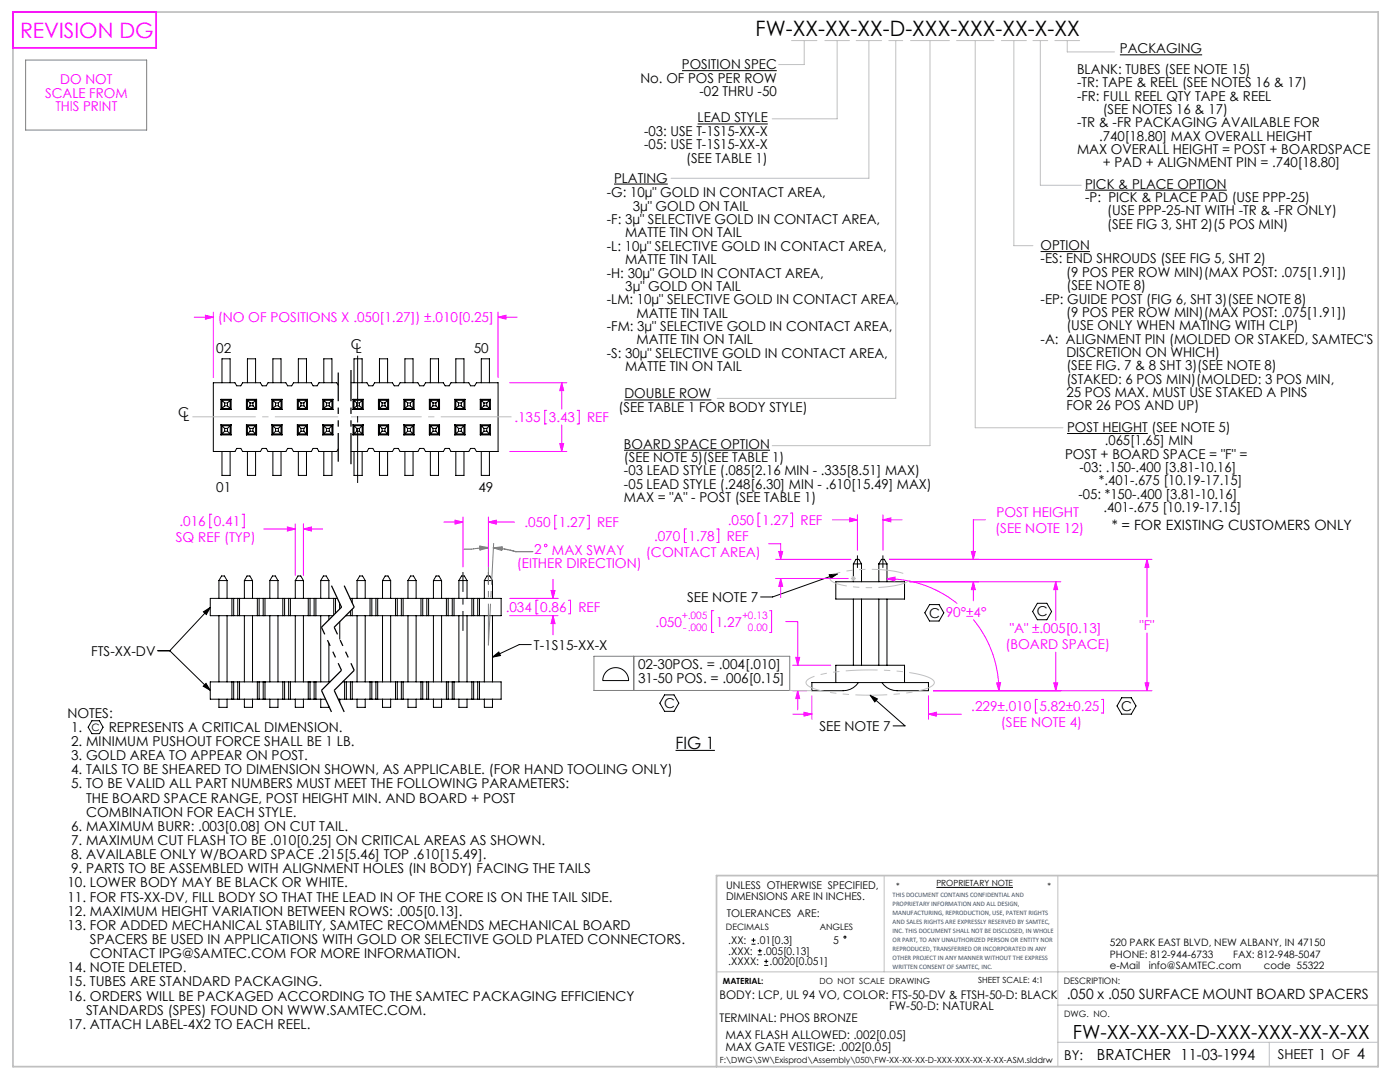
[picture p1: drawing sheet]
<svg xmlns="http://www.w3.org/2000/svg" width="279mm" height="216mm" viewBox="0 0 279 216" stroke-linecap="round" stroke-linejoin="round" font-family="sans-serif">
<path d="M0 0h279.4v215.9h-279.4z" fill="none" stroke="#fff" stroke-width=".2"/>
<g fill="none" stroke="#000" stroke-width=".2">
<path d="M136.1 14.1h18.9M223.5 10.9h16.4M122.5 36.7h10.8M139.2 24.7h14M216.6 37.9h28.2M207.7 50.2h9.8M44.1 79.7h2M44.1 79.7l.7 .7M44.1 79.7v2M44.3 79.9h1.6v1.6h-1.6zM44.3 76.4v-4.8h1.6v4.8M46.1 79.7l-.7 .7"/>
<path d="M46.1 79.7v2M49.2 79.7h2M49.2 79.7l.7 .7M49.2 79.7v2M49.4 79.9h1.6v1.6h-1.6zM49.4 76.4v-4.8h1.6v4.8M51.2 79.7l-.7 .7M51.2 79.7v2M54.3 79.7h2M54.3 79.7l.7 .7M54.3 79.7v2M54.5 79.9h1.6v1.6h-1.6z"/>
<path d="M54.5 76.4v-4.8h1.6v4.8M56.3 79.7l-.7 .7M56.3 79.7v2M59.3 79.7h2.1M59.3 79.7l.8 .7M59.3 79.7v2M59.5 79.9h1.7v1.6h-1.7zM59.5 76.4v-4.8h1.7v4.8M61.4 79.7l-.8 .7M61.4 79.7v2M64.4 79.7h2M64.4 79.7l.7 .7"/>
<path d="M64.4 79.7v2M64.6 79.9h1.6v1.6h-1.6zM64.6 76.4v-4.8h1.6v4.8M66.4 79.7l-.7 .7M66.4 79.7v2M67.5 76.9l-.3-.5h-3.5l-.4 .6h-.8l-.4-.6h-3.5l-.4 .6h-.8l-.3-.6h-3.6l-.4 .6h-.8l-.3-.6h-3.6l-.3 .6h-.9l-.3-.6h-4.3v13.7h4.3l.3-.6h.9l.3 .6h3.6l.3-.6h.8l.4 .6h3.6l.3-.6h.8l.4 .6h3.5l.4-.6h.8l.4 .6h3.5l.3-.5M70 76.4h3.2l.4 .6h.8l.4-.6h3.5l.4 .6h.8l.3-.6h3.6l.4 .6h.8l.3-.6h3.6l.3 .6h.8l.4-.6h3.6l.3 .6h.8l.4-.6h4.3v13.7h-4.3l-.4-.6h-.8l-.3 .6h-3.6l-.4-.6h-.8l-.3 .6h-3.6l-.3-.6h-.8l-.4 .6h-3.6l-.3-.6h-.8l-.4 .6h-3.5l-.4-.6h-.8l-.4 .6h-3.2M70.4 79.7l.8 .7M70.4 79.7v2M70.4 79.7h2.1M70.6 76.4v-4.8h1.7v4.8M70.6 79.9h1.7v1.6h-1.7z"/>
<path d="M72.5 79.7l-.8 .7M72.5 79.7v2M75.5 79.7l.8 .7M75.5 79.7v2M75.5 79.7h2.1M75.7 79.9h1.7v1.6h-1.7zM75.7 76.4v-4.8h1.7v4.8M77.6 79.7l-.8 .7M77.6 79.7v2M80.6 79.7l.7 .7M80.6 79.7v2M80.6 79.7h2"/>
<path d="M80.8 79.9h1.6v1.6h-1.6zM80.8 76.4v-4.8h1.6v4.8M82.6 79.7l-.7 .7M82.6 79.7v2M85.7 79.7l.7 .7M85.7 79.7v2M85.7 79.7h2M85.9 76.4v-4.8h1.6v4.8M85.9 79.9h1.6v1.6h-1.6zM87.7 79.7l-.7 .7M87.7 79.7v2M90.8 79.7l.7 .7"/>
<path d="M90.8 79.7v2M90.8 79.7h2M91 79.9h1.6v1.6h-1.6zM91 76.4v-4.8h1.6v4.8M92.8 79.7l-.7 .7M92.8 79.7v2M95.8 79.7l.8 .7M95.8 79.7v2M95.8 79.7h2.1M96 79.9h1.7v1.6h-1.7zM96 76.4v-4.8h1.7v4.8M97.9 79.7l-.8 .7"/>
<path d="M97.9 79.7v2M124.6 79.8h17.4M44.1 86.8h2M44.1 84.8h2M44.1 81.7h2M44.1 84.8l.7 .7M44.1 84.8v2M44.3 85h1.6v1.6h-1.6zM44.3 90.1v4.8h1.6v-4.8M44.8 85.5h.6M44.8 86.1h.6M44.8 80.4h.6"/>
<path d="M44.8 81h.6M44.8 86.1l-.7 .7M44.8 81l-.7 .7M44.8 80.4v.6M44.8 85.5v.6M45.4 81l.7 .7M45.4 80.4v.6M45.4 85.5v.6M45.4 86.1l.7 .7M46.1 84.8l-.7 .7M46.1 84.8v2M49.2 86.8h2"/>
<path d="M49.2 84.8h2M49.2 81.7h2M49.2 84.8l.7 .7M49.2 84.8v2M49.4 85h1.6v1.6h-1.6zM49.4 90.1v4.8h1.6v-4.8M49.9 85.5h.6M49.9 86.1h.6M49.9 80.4h.6M49.9 81h.6M49.9 80.4v.6M49.9 85.5v.6"/>
<path d="M49.9 86.1l-.7 .7M49.9 81l-.7 .7M50.5 86.1l.7 .7M50.5 80.4v.6M50.5 85.5v.6M50.5 81l.7 .7M51.2 84.8l-.7 .7M51.2 84.8v2M54.3 86.8h2M54.3 84.8h2M54.3 81.7h2M54.3 84.8l.7 .7"/>
<path d="M54.3 84.8v2M54.5 85h1.6v1.6h-1.6zM54.5 90.1v4.8h1.6v-4.8M55 85.5h.6M55 86.1h.6M55 80.4h.6M55 81h.6M55 81l-.7 .7M55 80.4v.6M55 85.5v.6M55 86.1l-.7 .7M55.6 86.1l.7 .7"/>
<path d="M55.6 80.4v.6M55.6 85.5v.6M55.6 81l.7 .7M56.3 84.8l-.7 .7M56.3 84.8v2M59.3 86.8h2.1M59.3 84.8h2.1M59.3 81.7h2.1M59.3 84.8l.8 .7M59.3 84.8v2M59.5 85h1.7v1.6h-1.7zM59.5 90.1v4.8h1.7v-4.8"/>
<path d="M60.1 85.5h.5M60.1 86.1h.5M60.1 80.4h.5M60.1 81h.5M60.1 81l-.8 .7M60.1 86.1l-.8 .7M60.1 80.4v.6M60.1 85.5v.6M60.6 81l.8 .7M60.6 86.1l.8 .7M60.6 80.4v.6M60.6 85.5v.6"/>
<path d="M61.4 84.8l-.8 .7M61.4 84.8v2M64.4 86.8h2M64.4 84.8h2M64.4 81.7h2M64.4 84.8l.7 .7M64.4 84.8v2M64.6 85h1.6v1.6h-1.6zM64.6 90.1v4.8h1.6v-4.8M65.1 85.5h.6M65.1 86.1h.6M65.1 80.4h.6"/>
<path d="M65.1 81h.6M65.1 86.1l-.7 .7M65.1 80.4v.6M65.1 85.5v.6M65.1 81l-.7 .7M65.7 86.1l.7 .7M65.7 80.4v.6M65.7 85.5v.6M65.7 81l.7 .7M66.4 84.8l-.7 .7M66.4 84.8v2M70.4 84.8l.8 .7"/>
<path d="M70.4 86.8h2.1M70.4 84.8h2.1M70.4 84.8v2M70.4 81.7h2.1M70.6 85h1.7v1.6h-1.7zM70.6 90.1v4.8h1.7v-4.8M71.2 85.5h.5M71.2 86.1h.5M71.2 80.4v.6M71.2 85.5v.6M71.2 81l-.8 .7M71.2 80.4h.5"/>
<path d="M71.2 81h.5M71.2 86.1l-.8 .7M71.7 81l.8 .7M71.7 80.4v.6M71.7 85.5v.6M71.7 86.1l.8 .7M72.5 84.8l-.8 .7M72.5 84.8v2M75.5 84.8l.8 .7M75.5 86.8h2.1M75.5 84.8h2.1M75.5 84.8v2"/>
<path d="M75.5 81.7h2.1M75.7 85h1.7v1.6h-1.7zM75.7 90.1v4.8h1.7v-4.8M76.3 85.5h.5M76.3 86.1h.5M76.3 80.4h.5M76.3 81h.5M76.3 81l-.8 .7M76.3 80.4v.6M76.3 85.5v.6M76.3 86.1l-.8 .7M76.8 86.1l.8 .7"/>
<path d="M76.8 81l.8 .7M76.8 80.4v.6M76.8 85.5v.6M77.6 84.8l-.8 .7M77.6 84.8v2M80.6 84.8l.7 .7M80.6 86.8h2M80.6 84.8h2M80.6 84.8v2M80.6 81.7h2M80.8 85h1.6v1.6h-1.6zM80.8 90.1v4.8h1.6v-4.8"/>
<path d="M81.3 85.5h.6M81.3 86.1h.6M81.3 80.4h.6M81.3 81h.6M81.3 86.1l-.7 .7M81.3 81l-.7 .7M81.3 80.4v.6M81.3 85.5v.6M81.9 81l.7 .7M81.9 86.1l.7 .7M81.9 80.4v.6M81.9 85.5v.6"/>
<path d="M82.6 84.8l-.7 .7M82.6 84.8v2M85.7 84.8l.7 .7M85.7 86.8h2M85.7 84.8h2M85.7 84.8v2M85.7 81.7h2M85.9 85h1.6v1.6h-1.6zM85.9 90.1v4.8h1.6v-4.8M86.4 86.1l-.7 .7M86.4 85.5h.6M86.4 80.4v.6"/>
<path d="M86.4 85.5v.6M86.4 86.1h.6M86.4 80.4h.6M86.4 81h.6M86.4 81l-.7 .7M87 86.1l.7 .7M87 80.4v.6M87 85.5v.6M87 81l.7 .7M87.7 84.8l-.7 .7M87.7 84.8v2M90.8 84.8l.7 .7"/>
<path d="M90.8 86.8h2M90.8 84.8h2M90.8 84.8v2M90.8 81.7h2M91 85h1.6v1.6h-1.6zM91 90.1v4.8h1.6v-4.8M91.5 81l-.7 .7M91.5 85.5h.6M91.5 86.1h.6M91.5 80.4h.6M91.5 81h.6M91.5 86.1l-.7 .7"/>
<path d="M91.5 80.4v.6M91.5 85.5v.6M92.1 81l.7 .7M92.1 86.1l.7 .7M92.1 80.4v.6M92.1 85.5v.6M92.8 84.8l-.7 .7M92.8 84.8v2M95.8 84.8l.8 .7M95.8 84.8v2M95.8 86.8h2.1M95.8 84.8h2.1"/>
<path d="M95.8 81.7h2.1M96 85h1.7v1.6h-1.7zM96 90.1v4.8h1.7v-4.8M96.6 85.5h.5M96.6 86.1h.5M96.6 80.4h.5M96.6 81h.5M96.6 80.4v.6M96.6 85.5v.6M96.6 81l-.8 .7M96.6 86.1l-.8 .7M97.1 81l.8 .7"/>
<path d="M97.1 80.4v.6M97.1 85.5v.6M97.1 86.1l.8 .7M97.9 84.8l-.8 .7M97.9 84.8v2M124.5 89.8h29.2M213 86.5h16.1M43.7 115.8h1.6M43.7 115.8l.5-.9h.6l.5 .9M43.7 115.8v3.6M45.3 115.8v3.6M46.3 119.4v3.5"/>
<path d="M46.6 119.4v3.5M47.4 119.4v3.5M47.8 119.4v3.5M48.8 115.8h1.6M48.8 115.8l.5-.9h.6l.5 .9M48.8 115.8v3.6M50.4 115.8v3.6M51.4 119.4v3.5M51.7 119.4v3.5M52.5 119.4v3.5M52.9 119.4v3.5M53.8 115.8h1.7"/>
<path d="M53.8 115.8l.6-.9h.5l.6 .9M53.8 115.8v3.6M55.5 115.8v3.6M56.4 119.4v3.5M56.8 119.4v3.5M57.6 119.4v3.5M58 119.4v3.5M58.9 115.8h1.7M58.9 115.8l.6-.9h.5l.6 .9M58.9 115.8v3.6M60.6 115.8v3.6M61.5 119.4v3.5"/>
<path d="M61.9 119.4v3.5M62.7 119.4v3.5M63 119.4v3.5M64 115.8h1.6M64 115.8l.5-.9h.6l.5 .9M64 115.8v3.6M65.6 115.8v3.6M66.6 119.4v3.3M67 119.4v3M67.3 119.4h-25.3v3.5h24.5M69.9 119.4h30.1v3.5h-31M69.9 119.4v.1"/>
<path d="M70.3 119.4v.9M71.3 115.8h1.6M71.3 115.8l.5-.9h.6l.5 .9M71.3 115.8v3.6M72.9 115.8v3.6M73.9 119.4v3.5M74.2 119.4v3.5M75 119.4v3.5M75.4 119.4v3.5M76.3 115.8h1.7M76.3 115.8l.6-.9h.5l.6 .9M76.3 115.8v3.6"/>
<path d="M78 115.8v3.6M78.9 119.4v3.5M79.3 119.4v3.5M80.1 119.4v3.5M80.5 119.4v3.5M81.4 115.8h1.6M81.4 115.8l.5-.9h.6l.5 .9M81.4 115.8v3.6M83 115.8v3.6M84 119.4v3.5M84.4 119.4v3.5M85.2 119.4v3.5"/>
<path d="M85.5 119.4v3.5M86.5 115.8v3.6M86.5 115.8h1.6M86.5 115.8l.5-.9h.6l.5 .9M88.1 115.8v3.6M89.1 119.4v3.5M89.4 119.4v3.5M90.3 119.4v3.5M90.6 119.4v3.5M91.6 115.8h1.6M91.6 115.8l.5-.9h.6l.5 .9M91.6 115.8v3.6"/>
<path d="M93.2 115.8v3.6M94.2 119.4v3.5M94.5 119.4v3.5M95.3 119.4v3.5M95.7 119.4v3.5M96.7 115.8h1.6M96.7 115.8l.5-.9h.6l.5 .9M96.7 115.8v3.6M98.3 115.8v3.6M165.5 114.7l1.6-.2-1.3 .9zM166.8 116.1h13.7v3.4h-13.7zM167.1 114.5l-12.9 4.6h-2.4"/>
<path d="M170.3 112.5h1.6M170.3 112.5l.5-.9h.6l.5 .9M170.3 112.5v3.6M170.3 119.5v13.2M171.9 112.5v3.6M171.9 119.5v13.2M175.4 112.5v3.6M175.4 119.5v13.2M175.4 112.5h1.6M175.4 112.5l.5-.9h.6l.5 .9M177 112.5v3.6M177 119.5v13.2"/>
<path d="M31.5 129.8h2.4M33.9 129.8l8.1 7.9M40.6 122.1l1.4-.9-.8 1.4zM41.1 136.4l.9 1.3-1.4-.8zM42 121.2l-8.1 8.6M43.7 139.5v1.6h1.6v-1.6M43.7 122.9v13.2M45.3 122.9v13.2M46.3 136.1v3.4M46.6 136.1v3.4M47.4 136.1v3.4M47.8 136.1v3.4"/>
<path d="M48.8 139.5v1.6h1.6v-1.6M48.8 122.9v13.2M50.4 122.9v13.2M51.4 136.1v3.4M51.7 136.1v3.4M52.5 136.1v3.4M52.9 136.1v3.4M53.8 139.5v1.6h1.7v-1.6M53.8 122.9v13.2M55.5 122.9v13.2M56.4 136.1v3.4M56.8 136.1v3.4"/>
<path d="M57.6 136.1v3.4M58 136.1v3.4M58.9 139.5v1.6h1.7v-1.6M58.9 122.9v13.2M60.6 122.9v13.2M61.5 136.1v3.4M61.9 136.1v3.4M62.7 136.1v3.4M63 136.1v3.4M64 139.5v1.6h1.6v-.2M64 122.9v13.2M65.6 122.9v.8"/>
<path d="M65.6 128.3v7.8M65.8 136.1h-23.8v3.4h23M67.8 120.3v1.2M67.8 124v3.5M67.8 139.5v.6M68.1 121.1v.1M68.4 136.1h31.6v3.4h-32.5M68.8 136.1v3.4M69.1 122.7v.2M69.1 136.1v3.4M69.9 121.9v1M69.9 136.1v3.4"/>
<path d="M70.3 121.6v1.3M70.3 136.1v3.4M71.3 139.5v1.6h1.6v-1.6M71.3 122.9v13.2M72.9 122.9v13.2M73.9 136.1v3.4M74.2 136.1v3.4M75 136.1v3.4M75.4 136.1v3.4M76.3 139.5v1.6h1.7v-1.6M76.3 122.9v13.2M78 122.9v13.2"/>
<path d="M78.9 136.1v3.4M79.3 136.1v3.4M80.1 136.1v3.4M80.5 136.1v3.4M81.4 139.5v1.6h1.6v-1.6M81.4 122.9v13.2M83 122.9v13.2M84 136.1v3.4M84.4 136.1v3.4M85.2 136.1v3.4M85.5 136.1v3.4M86.5 139.5v1.6h1.6v-1.6"/>
<path d="M86.5 122.9v13.2M88.1 122.9v13.2M89.1 136.1v3.4M89.4 136.1v3.4M90.3 136.1v3.4M90.6 136.1v3.4M91.6 139.5v1.6h1.6v-1.6M91.6 122.9v13.2M93.2 122.9v13.2M94.2 136.1v3.4M94.5 136.1v3.4M95.3 136.1v3.4"/>
<path d="M95.7 136.1v3.4M96.7 139.5v1.6h1.6v-1.6M96.7 122.9v13.2M98.3 122.9v13.2M98.3 131.1l1.2-1 .4 .7zM106 128.6h-2.4l-5.3 2.5M121.1 133.9a2.58 2.58 0 0 1 2.8-.5 2.58 2.58 0 0 1 1.6 2.4h-5.2a2.58 2.58 0 0 1 .8-1.9zM132.6 138.7h1.9l1 1.6-1 1.6h-1.9l-.9-1.6zM166.8 136.2v-3.5h13.7v3.5M171.3 136.2a3.7 3.7 0 0 1-3 1.6h-6.3v-1.6h23.3v1.6h-6.3a3.7 3.7 0 0 1-3-1.6M173.7 138.7l6.9 6.1h-2.4M173.7 138.7l1.4 .8-.5 .6z"/>
<path d="M185.5 120.6h1.9l1 1.7-1 1.6h-1.9l-.9-1.6zM207 120.4h1.9l1 1.6-1 1.7h-1.9l-.9-1.7zM223.9 139.2h1.9l.9 1.7-.9 1.6h-1.9l-1-1.6zM18.3 143.8h1.5l.8 1.3-.8 1.3h-1.5l-.7-1.3zM134.8 149.7h7.9M186.9 177.1h15.3M150 188.4h.8M150 187.6h.8M150.4 187.2v.8M151.2 190.5h.8M151.2 189.7h.8M151.6 189.3v.8"/>
<path d="M152.5 192.6h.8M152.5 191.8h.8M152.9 191.4v.8"/>
<circle cx="168.6" cy="187" r=".2"/>
</g>
<g fill="none" stroke="#c0c0c0" stroke-width=".2">
<path d="M158 8.1h5M160.5 8.1v4.8h-5.1M164.6 8.1h4.9M167.1 8.1v15.6h-13M170.9 8.1h5M173.4 8.1v27.5h-39.5M177.4 8.1h2.8M178.8 8.1v71.4h-35.7M181.7 8.1h7.8M185.6 8.1v80.8h-31.5M190.9 8.1h7.4M194.6 8.1v77.3h17.5"/>
<path d="M199.8 8.1h5M202.3 8.1v40.9h3.8M206.1 8.1h3M207.6 8.1v28.9h8.2M210.5 8.1h5M213 8.1v2.3h9.4M169.8 115.4h1M170 115.1l.7 .7M170.3 114.9v1M170.7 115.1l-.7 .7M157.6 137.8h4.4M176.5 174.7v19.2"/>
<path d="M211.1 174.7v38.1M143 193.9h132M211.1 208h63.9M211.1 200.6h63.9M253.3 208v4.8"/>
</g>
<path d="M2.6 2.4h272.4v210.4h-272.4zM275 174.7h-132v38.1" fill="none" stroke="#c0c0c0" stroke-width=".35"/>
<path d="M2.6 2.4h28.6v7.1h-28.6z" fill="none" stroke="#f0f" stroke-width=".35"/>
<g fill="none" stroke="#f0f" stroke-width=".2">
<path d="M38.8 63.3h3.8M41 62.9l1.6 .4-1.6 .4zM42.6 62.3v13.1M99.4 63.3l1.6-.4v.8zM99.4 62.3v13.1M99.4 63.3h3.8M101.7 76.4h11.4M112.1 76.4l.4 1.5h-.8zM112.1 76.4v5.2M101.7 90.1h11.4M109.1 81.9h-.4v2.7h.4M111.7 88.5h.8l-.4 1.6z"/>
<path d="M112.1 84.8v5.3M115.2 81.9h.4v2.7h-.4M42.3 102.6h-.4v2.7h.4M48.3 102.6h.4v2.7h-.4M52.7 105.6h6.2M57.4 105.2l1.5 .4-1.5 .3zM58.9 104.5v10.3M60.6 105.6l1.5-.4v.7zM60.6 104.5v10.3M60.6 105.6h3.8M88.6 104.2h3.8M90.8 103.8l1.6 .4-1.6 .4z"/>
<path d="M92.4 103.2v9.9M97.5 103.2v9.9M97.5 104.2h5.1M97.5 104.2l1.5-.4v.8zM101.7 119.4h9.7M107.4 119.8h-.4v2.7h.4M110 117.8h.8l-.4 1.6zM110.4 115.6v3.8M111.1 102.8h-.4v2.7h.4M113.5 119.8h.4v2.7h-.4M117.2 102.8h.4v2.7h-.4M137 105.6h-.4v2.7h.4"/>
<path d="M143 105.6h.5v2.7h-.5M151.7 102.4h-.4v2.7h.4M153.4 108.5h2.4v3.1M154.8 111.6h15M154.8 115.4h14.5M155.4 110h.8l-.4 1.6zM155.8 115.4l.4 1.6h-.8zM155.8 115.4v3.8M157.8 102.4h.4v2.7h-.4M166.1 103.7h5M169.5 103.3l1.6 .4-1.6 .4zM171.1 102.7v7.1"/>
<path d="M176.2 103.7l1.6-.4v.8zM176.2 103.7h3.8M176.2 102.7v7.1M177 115.5l1.6-.4v.8zM177 115.5a22.3 22.3 0 0 1 14 4.9M177.5 111.6h52.4M181.5 116.1h30.2M193.9 110h.7l-.4 1.6zM194.2 116.1l.4 1.6h-.7zM194.2 116.1v3.8M196.6 103.7h-2.4v7.9M210.7 116.1l.4 1.6h-.8z"/>
<path d="M210.7 116.1v7.7M228.9 111.6l.4 1.6h-.8zM228.9 111.6v11.5M101.7 122.9h9.7M110.4 122.9l.4 1.5h-.8zM110.4 122.9v3.8M142.4 121.9h-.4v4.3h.4M153.6 121.9h.4v4.3h-.4M156.8 124h2.4v8.7M158.2 137.8h2.8M158.2 132.7h7.6M158.8 131.2h.8l-.4 1.5z"/>
<path d="M159.2 137.8v3.8M159.2 137.8l.4 1.6h-.8zM162 138.8v4.7M185.3 138.8v4.7M186.3 137.8h43.6M194.3 123.6a22.3 22.3 0 0 1 5.1 14.2M198.9 136.3l.8-.1-.3 1.6zM207 139.6h-.4v2.7h.4M210.3 136.2h.8l-.4 1.6zM210.7 130.1v7.7M219.8 139.6h.4v2.7h-.4M228.5 136.2h.8l-.4 1.6z"/>
<path d="M228.9 126.3v11.5M158.2 142.5h3.8M160.5 142.1l1.5 .4-1.5 .4zM185.3 142.5l1.6-.4v.8zM185.3 142.5h6.5"/>
<circle cx="108.9" cy="108.8" r=".26"/>
</g>
<path d="M181.2 114.9a17.2 17.2 0 0 0-8.3-1.3 14.8 14.8 0 0 0-7 1.3 .69 .69 0 0 0-.2 .8 .69 .69 0 0 0 .6 .5 25.4 25.4 0 0 0 11.9 .7 5.2 5.2 0 0 0 3.3-1.3 .59 .59 0 0 0-.3-.7" fill="none" stroke="#c0c0c0" stroke-width=".2" stroke-dasharray="6.3 1.3 1.3 1.3 1.3 1.3" stroke-dashoffset="-1.1" stroke-linecap="butt"/>
<path d="M185.9 135.5a25.7 25.7 0 0 0-10.2-1.8l-5.5 .1a21.1 21.1 0 0 0-8.9 1.8h-.1a.78 .78 0 0 0-.3 .9 .78 .78 0 0 0 .7 .5 30.6 30.6 0 0 0 11.5 1.7l4.1-.1a21.1 21.1 0 0 0 8.8-1.8l.2-.1a.72 .72 0 0 0 .3-.7 .72 .72 0 0 0-.6-.5" fill="none" stroke="#c0c0c0" stroke-width=".2" stroke-dasharray="6.3 1.3 1.3 1.3 1.3 1.3" stroke-dashoffset="1.7" stroke-linecap="butt"/>
<path d="M92.4 125.9v-11.8" fill="none" stroke="#000" stroke-width=".2" stroke-dasharray="15.2 1.3 1.3 1.3" stroke-dashoffset="11.3" stroke-linecap="butt"/>
<path d="M97.5 116.6v-2.5M171.1 113.3v-2.5M176.2 110.8v2.5" fill="none" stroke="#000" stroke-width=".2" stroke-dasharray="15.2 1.3 1.3 1.3" stroke-linecap="butt"/>
<path d="M66.2 116.9l2 4.3M68.7 116.9l2 4.3M64.2 137.8l2 4.3M66.7 137.8l2 4.3M68.2 121.2l-4 4M68.2 133.8l-4 4M70.7 121.2l-4 4M70.7 133.8l-4 4" fill="none" stroke="#000" stroke-width=".25" stroke-dasharray="6.3 1.3 1.3 1.3 1.3 1.3" stroke-linecap="butt"/>
<path d="M64.2 125.2l4 8.6M66.7 125.2l4 8.6" fill="none" stroke="#000" stroke-width=".25" stroke-dasharray="6.3 1.3 1.3 1.3 1.3 1.3" stroke-dashoffset="4.8" stroke-linecap="butt"/>
<path d="M67.5 74.3v17.8" fill="none" stroke="#000" stroke-width=".25" stroke-dasharray="6.3 1.3 1.3 1.3 1.3 1.3" stroke-dashoffset=".6" stroke-linecap="butt"/>
<path d="M70 73.8v18.8" fill="none" stroke="#000" stroke-width=".25" stroke-dasharray="6.3 1.3 1.3 1.3 1.3 1.3" stroke-dashoffset=".1" stroke-linecap="butt"/>
<path d="M97.5 108.3v20.5M97.5 128.8l1-20.4" fill="none" stroke="#808080" stroke-width=".2" stroke-dasharray="15.2 1.3 1.3 1.3" stroke-dashoffset="6.9" stroke-linecap="butt"/>
<path d="M38.4 83.2h29.1" fill="none" stroke="#c0c0c0" stroke-width=".2" stroke-dasharray="15.2 1.3 1.3 1.3" stroke-dashoffset="2.6" stroke-linecap="butt"/>
<path d="M70 83.2h32.1" fill="none" stroke="#c0c0c0" stroke-width=".2" stroke-dasharray="15.2 1.3 1.3 1.3" stroke-dashoffset="1.1" stroke-linecap="butt"/>
<path d="M71.4 71v25.4" fill="none" stroke="#000" stroke-width=".2" stroke-dasharray="15.2 1.3 1.3 1.3" stroke-dashoffset="4.4" stroke-linecap="butt"/>
<path d="M5.1 12h24.2v14h-24.2zM95.8 109.2l1.7 .1M97.5 109.3l-1.7 .2M97.5 109.3l-3.4 .3M100.2 109.1l-1.7 .2 1.6 .5M118.5 131h39.1v6.8h-39.1zM126.5 131v6.8" fill="none" stroke="#808080" stroke-width=".2"/>
<path d="M92.4 109.6h1.7M95.8 109l1.7 .3-1.7 .4zM98.5 109.3l1.6 .3M98.5 109.3l2.2 .3 2.3 .5h3.3M100.2 109.3h-1.7M100.2 109.1l-.1 .7" fill="none" stroke="#808080" stroke-width=".25"/>
<path d="M98.3 131.1l1.2-1 .4 .7zM40.6 122.1l1.4-.9-.8 1.4zM41.1 136.4l.9 1.3-1.4-.8zM165.5 114.7l1.6-.2-1.3 .9zM173.7 138.7l1.4 .8-.5 .6z" fill="#000"/>
<g fill="#f0f">
<path d="M110 117.8h.8l-.4 1.6zM110.4 122.9l.4 1.5h-.8zM57.4 105.2l1.5 .4-1.5 .3zM60.6 105.6l1.5-.4v.7zM97.5 104.2l1.5-.4v.8zM90.8 103.8l1.6 .4-1.6 .4zM41 62.9l1.6 .4-1.6 .4zM99.4 63.3l1.6-.4v.8zM111.7 88.5h.8l-.4 1.6zM112.1 76.4l.4 1.5h-.8zM193.9 110h.7l-.4 1.6zM194.2 116.1l.4 1.6h-.7zM210.3 136.2h.8l-.4 1.6zM210.7 116.1l.4 1.6h-.8zM159.2 137.8l.4 1.6h-.8zM158.8 131.2h.8l-.4 1.5zM228.5 136.2h.8l-.4 1.6zM228.9 111.6l.4 1.6h-.8zM198.9 136.3l.8-.1-.3 1.6zM177 115.5l1.6-.4v.8zM185.3 142.5l1.6-.4v.8zM160.5 142.1l1.5 .4-1.5 .4z"/>
<path d="M176.2 103.7l1.6-.4v.8zM169.5 103.3l1.6 .4-1.6 .4zM155.8 115.4l.4 1.6h-.8zM155.4 110h.8l-.4 1.6z"/>
</g>
<text font-size="4.2" fill="#f0f" x="4" y="7.6">REVISION DG</text>
<text font-size="4.2" x="150.8" y="7.2">FW-XX-XX-XX-D-XXX-XXX-XX-X-XX</text>
<text font-size="3.9" x="214.1" y="207.4">FW-XX-XX-XX-D-XXX-XXX-XX-X-XX</text>
<text font-size="3.4" x="134.8" y="149.4">FIG 1</text>
<text font-size="3" x="218.9" y="211.4">BRATCHER 11-03-1994</text>
<g font-size="2.8">
<text x="221.9" y="105.7">* = FOR EXISTING CUSTOMERS ONLY</text>
<text x="212.9" y="199.3">.050 x .050 SURFACE MOUNT BOARD SPACERS</text>
</g>
<g font-size="2.7">
<text x="223.5" y="10.6">PACKAGING</text>
<text x="127.8" y="16.5">No. OF POS PER ROW</text>
<text x="136.1" y="13.8">POSITION SPEC</text>
<text x="214.9" y="14.7">BLANK: TUBES (SEE NOTE 15)</text>
<text x="214.9" y="17.4">-TR: TAPE &amp; REEL (SEE NOTES 16 &amp; 17)</text>
<text x="139.6" y="19.1">-02 THRU -50</text>
<text x="214.9" y="20.1">-FR: FULL REEL QTY TAPE &amp; REEL</text>
<text x="220.1" y="22.7">(SEE NOTES 16 &amp; 17)</text>
<text x="128.5" y="27.1">-03: USE T-1S15-XX-X</text>
<text x="128.5" y="29.8">-05: USE T-1S15-XX-X</text>
<text x="139.2" y="24.4">LEAD STYLE</text>
<text x="214.9" y="25.4">-TR &amp; -FR PACKAGING AVAILABLE FOR</text>
<text x="219.3" y="28.1">.740[18.80] MAX OVERALL HEIGHT</text>
<text x="136.9" y="32.4">(SEE TABLE 1)</text>
<text x="214.9" y="30.7">MAX OVERALL HEIGHT = POST + BOARDSPACE</text>
<text x="220.1" y="33.4">+ PAD + ALIGNMENT PIN = .740[18.80]</text>
<text x="121.1" y="39.4">-G: 10µ&quot; GOLD IN CONTACT AREA,</text>
<text x="122.5" y="36.4">PLATING</text>
<text x="216.6" y="37.6">PICK &amp; PLACE OPTION</text>
<text x="216.6" y="40.3">-P: PICK &amp; PLACE PAD (USE PPP-25)</text>
<text x="121.1" y="44.7">-F: 3µ&quot; SELECTIVE GOLD IN CONTACT AREA,</text>
<text x="124.8" y="47.4">MATTE TIN ON TAIL</text>
<text x="126.3" y="42.1">3µ&quot; GOLD ON TAIL</text>
<text x="221" y="45.6">(SEE FIG 3, SHT 2)(5 POS MIN)</text>
<text x="221" y="43">(USE PPP-25-NT WITH -TR &amp; -FR ONLY)</text>
<text x="121.1" y="50.1">-L: 10µ&quot; SELECTIVE GOLD IN CONTACT AREA,</text>
<text x="124.8" y="52.7">MATTE TIN TAIL</text>
<text x="207.7" y="49.9">OPTION</text>
<text x="207.7" y="52.6">-ES: END SHROUDS (SEE FIG 5, SHT 2)</text>
<text x="121.1" y="55.4">-H: 30µ&quot; GOLD IN CONTACT AREA,</text>
<text x="124.8" y="58">3µ&quot; GOLD ON TAIL</text>
<text x="212.8" y="55.2">(9 POS PER ROW MIN)(MAX POST: .075[1.91])</text>
<text x="212.8" y="57.9">(SEE NOTE 8)</text>
<text x="121.1" y="60.7">-LM: 10µ&quot; SELECTIVE GOLD IN CONTACT AREA,</text>
<text x="127" y="63.4">MATTE TIN TAIL</text>
<text x="207.7" y="60.6">-EP: GUIDE POST (FIG 6, SHT 3)(SEE NOTE 8)</text>
<text x="212.8" y="63.2">(9 POS PER ROW MIN)(MAX POST: .075[1.91])</text>
<text x="212.8" y="65.9">(USE ONLY WHEN MATING WITH CLP)</text>
<text x="43.2" y="70.4">02</text>
<text x="70" y="69.7">C</text>
<text x="71" y="70.4">L</text>
<text x="94.5" y="70.4">50</text>
<text x="121.1" y="66">-FM: 3µ&quot; SELECTIVE GOLD IN CONTACT AREA,</text>
<text x="121.1" y="71.4">-S: 30µ&quot; SELECTIVE GOLD IN CONTACT AREA,</text>
<text x="127" y="68.7">MATTE TIN ON TAIL</text>
<text x="207.7" y="68.6">-A: ALIGNMENT PIN (MOLDED OR STAKED, SAMTEC'S</text>
<text x="212.8" y="71.2">DISCRETION ON WHICH)</text>
<text x="124.8" y="74">MATTE TIN ON TAIL</text>
<text x="212.8" y="76.6">(STAKED: 6 POS MIN)(MOLDED: 3 POS MIN,</text>
<text x="212.8" y="73.9">(SEE FIG. 7 &amp; 8 SHT 3)(SEE NOTE 8)</text>
<text x="35.6" y="83.3">C</text>
<text x="123.5" y="82.2">(SEE TABLE 1 FOR BODY STYLE)</text>
<text x="124.6" y="79.5">DOUBLE ROW</text>
<text x="212.8" y="81.9">FOR 26 POS AND UP)</text>
<text x="212.8" y="79.2">25 POS MAX. MUST USE STAKED A PINS</text>
<text x="36.5" y="84">L</text>
<text x="124.5" y="89.5">BOARD SPACE OPTION</text>
<text x="213" y="86.2">POST HEIGHT (SEE NOTE 5)</text>
<text x="220.5" y="88.9">.065[1.65] MIN</text>
<text x="124.5" y="92.2">(SEE NOTE 5)(SEE TABLE 1)</text>
<text x="124.5" y="94.9">-03 LEAD STYLE (.085[2.16 MIN - .335[8.51] MAX)</text>
<text x="212.6" y="91.5">POST + BOARD SPACE = &quot;F&quot; =</text>
<text x="215.5" y="94.2">-03: .150-.400 [3.81-10.16]</text>
<text x="43.2" y="98.2">01</text>
<text x="95.5" y="98.2">49</text>
<text x="124.5" y="97.5">-05 LEAD STYLE (.248[6.30] MIN - .610[15.49] MAX)</text>
<text x="124.5" y="100.2">MAX = &quot;A&quot; - POST (SEE TABLE 1)</text>
<text x="215.3" y="99.5">-05: *150-.400 [3.81-10.16]</text>
<text x="219.3" y="96.9">*.401-.675 [10.19-17.15]</text>
<text x="220.2" y="102.2">.401-.675 [10.19-17.15]</text>
<text x="137.1" y="120.2">SEE NOTE 7</text>
<text x="185.4" y="123.2">C 90°±4°</text>
<text x="206.9" y="123">C</text>
<text x="18.2" y="130.9">FTS-XX-DV</text>
<text x="106.6" y="129.7">T-1S15-XX-X</text>
<text x="127.3" y="133.5">02-30POS. = .004[.010]</text>
<text x="127.3" y="136.3">31-50 POS. = .006[0.15]</text>
<text x="13.4" y="143.2">NOTES:</text>
<text x="132.5" y="141.2">C</text>
<text x="223.8" y="141.8">C</text>
<text x="14.2" y="148.9">2. MINIMUM PUSHOUT FORCE SHALL BE 1 LB.</text>
<text x="14.2" y="146.1">1.</text>
<text x="21.7" y="146.1">REPRESENTS A CRITICAL DIMENSION.</text>
<text x="163.5" y="145.9">SEE NOTE 7</text>
<text x="14.2" y="154.5">4. TAILS TO BE SHEARED TO DIMENSION SHOWN, AS APPLICABLE. (FOR HAND TOOLING ONLY)</text>
<text x="14.2" y="151.7">3. GOLD AREA TO APPEAR ON POST.</text>
<text x="14.2" y="157.3">5. TO BE VALID ALL PART NUMBERS MUST MEET THE FOLLOWING PARAMETERS:</text>
<text x="17.2" y="160.2">THE BOARD SPACE RANGE, POST HEIGHT MIN. AND BOARD + POST</text>
<text x="14.2" y="165.8">6. MAXIMUM BURR: .003[0.08] ON CUT TAIL.</text>
<text x="17.2" y="163">COMBINATION FOR EACH STYLE.</text>
<text x="14.2" y="168.6">7. MAXIMUM CUT FLASH TO BE .010[0.25] ON CRITICAL AREAS AS SHOWN.</text>
<text x="14.2" y="171.4">8. AVAILABLE ONLY W/BOARD SPACE .215[5.46] TOP .610[15.49].</text>
<text x="13.4" y="177.1">10. LOWER BODY MAY BE BLACK OR WHITE.</text>
<text x="13.4" y="179.9">11. FOR FTS-XX-DV, FILL BODY SO THAT THE LEAD IN OF THE CORE IS ON THE TAIL SIDE.</text>
<text x="14.2" y="174.3">9. PARTS TO BE ASSEMBLED WITH ALIGNMENT HOLES (IN BODY) FACING THE TAILS</text>
<text x="13.4" y="182.7">12. MAXIMUM HEIGHT VARIATION BETWEEN ROWS: .005[0.13].</text>
<text x="13.4" y="185.5">13. FOR ADDED MECHANICAL STABILITY, SAMTEC RECOMMENDS MECHANICAL BOARD</text>
<text x="17.9" y="191.2">CONTACT IPG@SAMTEC.COM FOR MORE INFORMATION.</text>
<text x="17.9" y="188.4">SPACERS BE USED IN APPLICATIONS WITH GOLD OR SELECTIVE GOLD PLATED CONNECTORS.</text>
<text x="13.4" y="194">14. NOTE DELETED.</text>
<text x="13.4" y="196.8">15. TUBES ARE STANDARD PACKAGING.</text>
<text x="13.4" y="199.6">16. ORDERS WILL BE PACKAGED ACCORDING TO THE SAMTEC PACKAGING EFFICIENCY</text>
<text x="17.2" y="202.5">STANDARDS (SPES) FOUND ON WWW.SAMTEC.COM.</text>
<text x="13.4" y="205.3">17. ATTACH LABEL-4X2 TO EACH REEL.</text>
<text x="212.4" y="211.5">BY:</text>
<text x="255" y="211.4">SHEET 1 OF 4</text>
</g>
<g font-size="2.7" fill="#f0f">
<text x="12" y="16.8">DO NOT</text>
<text x="9" y="19.5">SCALE FROM</text>
<text x="11" y="22.2">THIS PRINT</text>
<text x="43.4" y="64.3">(NO OF POSITIONS X .050[1.27]) ±.010[0.25]</text>
<text x="102.7" y="84.2">.135</text>
<text x="109.5" y="84.2">3.43</text>
<text x="117.2" y="84.2">REF</text>
<text x="35.8" y="105">.016</text>
<text x="42.7" y="105">0.41</text>
<text x="104.7" y="105.2">.050</text>
<text x="111.5" y="105.2">1.27</text>
<text x="119.2" y="105.2">REF</text>
<text x="130.5" y="107.9">.070</text>
<text x="137.4" y="107.9">1.78</text>
<text x="145" y="107.9">REF</text>
<text x="145.2" y="104.7">.050</text>
<text x="152.1" y="104.7">1.27</text>
<text x="159.7" y="104.7">REF</text>
<text x="198.6" y="106.3">(SEE NOTE 12)</text>
<text x="198.8" y="103.1">POST HEIGHT</text>
<text x="35.1" y="108.1">SQ REF (TYP)</text>
<text x="103.1" y="113.3">(EITHER DIRECTION)</text>
<text x="106.6" y="110.6">2</text>
<text x="110.2" y="110.6">MAX SWAY</text>
<text x="128.9" y="111.1">(CONTACT AREA)</text>
<text x="100.9" y="122.1">.034</text>
<text x="107.8" y="122.1">0.86</text>
<text x="115.4" y="122.1">REF</text>
<text x="130.8" y="125">.050</text>
<text x="142.9" y="125">1.27</text>
<text x="227.4" y="125.7">&quot;F&quot;</text>
<text x="200.6" y="129.6">(BOARD SPACE)</text>
<text x="201.5" y="126.4">&quot;A&quot; ±.005[0.13]</text>
<text x="193.8" y="141.9">.229±.010</text>
<text x="207.4" y="141.9">5.82±0.25</text>
<text x="199.8" y="145.1">(SEE NOTE 4)</text>
</g>
<g font-size="2.4">
<text x="143.6" y="199.3">BODY: LCP, UL 94 VO, COLOR: FTS-50-DV &amp; FTSH-50-D: BLACK</text>
<text x="143.6" y="203.9">TERMINAL: PHOS BRONZE</text>
<text x="177.5" y="201.6">FW-50-D: NATURAL</text>
<text x="144.8" y="207.3">MAX FLASH ALLOWED: .002[0.05]</text>
<text x="144.8" y="209.6">MAX GATE VESTIGE: .002[0.05]</text>
</g>
<g font-size="2.1">
<text x="144.9" y="177.4">UNLESS OTHERWISE SPECIFIED,</text>
<text x="144.9" y="179.5">DIMENSIONS ARE IN INCHES.</text>
<text x="145.1" y="182.9">TOLERANCES ARE:</text>
<text x="145.3" y="188.4">.XX:</text>
<text x="145.3" y="190.5">.XXX:</text>
<text x="151.1" y="188.4">.01[0.3]</text>
<text x="152.3" y="190.5">.005[0.13]</text>
<text x="166.3" y="188.4">5</text>
<text x="145.3" y="192.6">.XXXX:</text>
<text x="153.6" y="192.6">.0020[0.051]</text>
</g>
<g font-size="2" fill="#f0f">
<text x="136.1" y="123.6">+.005</text>
<text x="148.1" y="123.6">+0.13</text>
<text x="136.3" y="126">-.000</text>
<text x="149.3" y="126">0.00</text>
</g>
<g font-size="2">
<text x="18.3" y="145.8">C</text>
<text x="221.5" y="188.8">520 PARK EAST BLVD, NEW ALBANY, IN 47150</text>
<text x="221.5" y="191.1">PHONE: 812-944-6733</text>
<text x="246.1" y="191.1">FAX: 812-948-5047</text>
<text x="221.5" y="193.4">e-Mail</text>
<text x="229.3" y="193.4">info@SAMTEC.com</text>
<text x="252.2" y="193.4">code 55322</text>
</g>
<g font-size="1.8">
<text x="144.9" y="185.6">DECIMALS</text>
<text x="163.6" y="185.6">ANGLES</text>
<text x="212.3" y="196.4">DESCRIPTION:</text>
<text x="212.4" y="202.9">DWG. NO.</text>
</g>
<g font-size="1.7">
<text x="178.9" y="177.3">*</text>
<text x="186.9" y="176.9">PROPRIETARY NOTE</text>
<text x="209.1" y="177.3">*</text>
<text x="144.3" y="196.3">MATERIAL:</text>
<text x="163.6" y="196.3">DO NOT SCALE DRAWING</text>
<text x="195.2" y="196.2">SHEET SCALE: 4:1</text>
<text x="143.7" y="212">F:\DWG\SW\Exisprod\Assembly\050\FW-XX-XX-XX-D-XXX-XXX-XX-X-XX-ASM.slddrw</text>
</g>
<g font-size="1.4" fill="#1f497d">
<text x="178.1" y="178.9">THIS DOCUMENT CONTAINS CONFIDENTIAL AND</text>
<text x="178.1" y="180.7">PROPRIETARY INFORMATION AND ALL DESIGN,</text>
<text x="178.1" y="182.5">MANUFACTURING, REPRODUCTION, USE, PATENT RIGHTS</text>
<text x="178.1" y="184.3">AND SALES RIGHTS ARE EXPRESSLY RESERVED BY SAMTEC,</text>
<text x="178.1" y="186.1">INC. THIS DOCUMENT SHALL NOT BE DISCLOSED, IN WHOLE</text>
<text x="178.1" y="187.9">OR PART, TO ANY UNAUTHORIZED PERSON OR ENTITY NOR</text>
<text x="178.1" y="189.7">REPRODUCED, TRANSFERRED OR INCORPORATED IN ANY</text>
<text x="178.1" y="191.5">OTHER PROJECT IN ANY MANNER WITHOUT THE EXPRESS</text>
<text x="178.1" y="193.3">WRITTEN CONSENT OF SAMTEC, INC.</text>
</g>
</svg>
